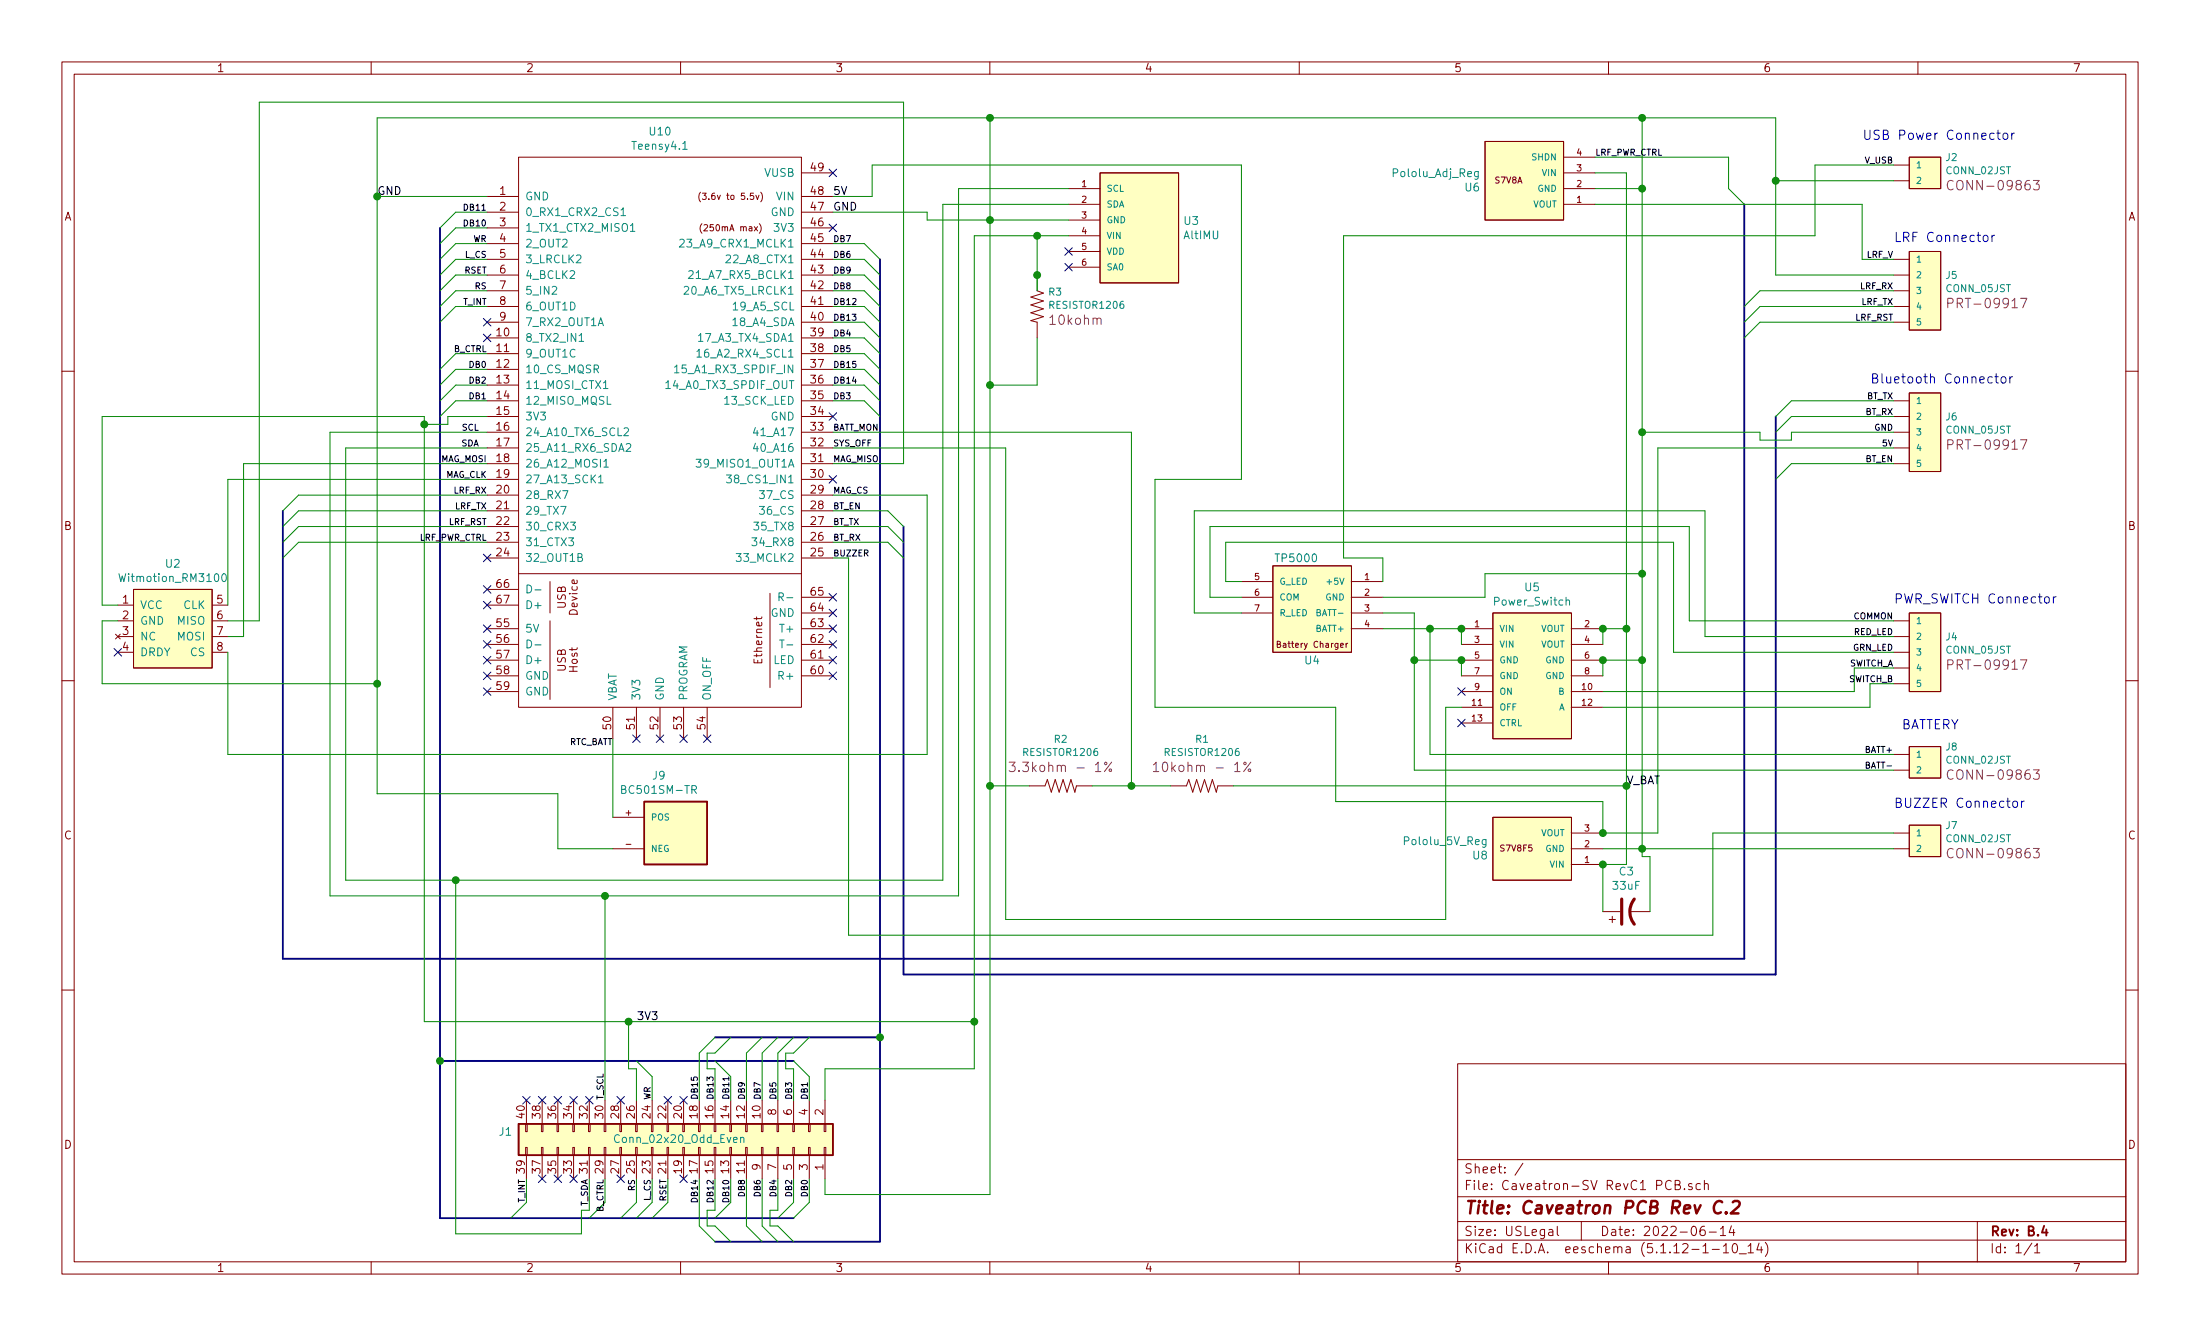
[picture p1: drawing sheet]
<svg xmlns="http://www.w3.org/2000/svg" width="356mm" height="216mm" viewBox="0 0 356 216" stroke-linecap="round" stroke-linejoin="round" font-family="sans-serif">
<g fill="none" stroke="#840000" stroke-width=".16">
<path d="M10 10h335.6v195.9h-335.6zM12 12h331.6v191.9h-331.6zM60 10v2M110 10v2M160 10v2M210 10v2M260 10v2M310 10v2M78.7 39.4h5.1M78.7 36.8h5.1M78.7 34.3h5.1M78.7 31.8h5.1"/>
<path d="M83.8 25.4h45.7v88.9h-45.7zM113.2 31.1a1.2 1.2 0 0 0 0 1.5M113.5 36.1a1.13 1.13 0 0 0 0 1.6M122.2 31.5l.2 .7 .3-.7M122.7 36.1a1.13 1.13 0 0 1 0 1.6M123 31.1a1.2 1.2 0 0 1 0 1.5M129.5 27.9h5.1M129.5 39.4h5.1M129.5 36.8h5.1M129.5 34.3h5.1M129.5 31.8h5.1M172.7 30.5h5.1"/>
<path d="M172.7 33h5.1M172.7 35.6h5.1M172.7 38.1h5.1M177.8 27.9h12.7v17.8h-12.7zM240 22.9h12.7v12.7h-12.7zM252.7 30.5h5.1M252.7 33h5.1M252.7 27.9h5.1M252.7 25.4h5.1M306.1 26.7h2.5M306.1 29.2h2.5M308.6 25.4h5.1v5.1h-5.1z"/>
<path d="M10 60h2M78.7 41.9h5.1M78.7 44.5h5.1M78.7 47h5.1M78.7 49.5h5.1M78.7 52.1h5.1M78.7 54.6h5.1M78.7 57.2h5.1M78.7 59.7h5.1M129.5 41.9h5.1M129.5 44.5h5.1M129.5 47h5.1"/>
<path d="M129.5 49.5h5.1M129.5 52.1h5.1M129.5 54.6h5.1M129.5 57.2h5.1M129.5 59.7h5.1M167.6 44.5v2.5l1.1 .4-2.1 .6 2.1 .6-2.1 .7 2.1 .6-2.1 .6 2.1 .7-2.1 .6 1 .3v2.5M172.7 40.6h5.1M172.7 43.2h5.1M306.1 41.9h2.5M306.1 44.5h2.5M306.1 47h2.5M306.1 49.5h2.5"/>
<path d="M306.1 52.1h2.5M308.6 40.6h5.1v12.7h-5.1zM343.6 60h2M78.7 62.2h5.1M78.7 64.8h5.1M78.7 67.3h5.1M78.7 69.9h5.1M78.7 72.4h5.1M78.7 74.9h5.1M78.7 77.5h5.1M129.5 62.2h5.1M129.5 64.8h5.1"/>
<path d="M129.5 67.3h5.1M129.5 69.9h5.1M129.5 72.4h5.1M129.5 74.9h5.1M129.5 77.5h5.1M306.1 64.8h2.5M306.1 67.3h2.5M306.1 69.9h2.5M306.1 72.4h2.5M306.1 74.9h2.5M308.6 63.5h5.1v12.7h-5.1zM19 97.8h2.6"/>
<path d="M21.6 95.3h12.7v12.7h-12.7zM34.3 97.8h2.5M78.7 97.8h5.1M78.7 80h5.1M78.7 82.6h5.1M78.7 85.1h5.1M78.7 87.6h5.1M78.7 90.2h5.1M78.7 95.3h5.1M83.8 92.7h45.7M88.9 94v5.1M122.3 99.7v.5"/>
<path d="M123.1 99.7l-.1 .3h-1.1M124.5 95.9v15.2M129.5 80h5.1M129.5 82.6h5.1M129.5 85.1h5.1M129.5 87.6h5.1M129.5 90.2h5.1M129.5 99.1h5.1M129.5 96.5h5.1M200.7 99.1h5M200.7 96.5h5M200.7 94h5"/>
<path d="M205.7 91.4h12.7v14h-12.7zM218.4 92.7h.1M218.4 99.1h5.1M218.4 96.5h5.1M218.4 94h5.1M241.3 99.1h12.7v20.3h-12.7zM308.6 99.1h5.1v12.7h-5.1zM10 110h2M18.7 102.5l.7 .8M19 100.3h2.6M19 102.9h2.6M19 105.4h2.6"/>
<path d="M19.4 102.5l-.7 .8M31.7 108h.1M33 108h.1M34.3 100.3h2.5M34.3 102.9h2.5M34.3 105.4h2.5M78.7 101.6h5.1M78.7 111.8h5.1M78.7 104.1h5.1M78.7 106.7h5.1M78.7 109.2h5.1M88.9 100.3v12.7"/>
<path d="M99.1 114.3v5.1M102.9 114.3v5.1M106.7 114.3v5.1M110.5 114.3v5.1M114.3 114.3v5.1M129.5 101.6h5.1M129.5 104.1h5.1M129.5 106.7h5.1M129.5 109.2h5.1M206.5 104.1h.4v-.4l-.4-.1v1h.3l.2-.3-.2-.2M216.7 104.3l.4-.1v-.2h-.3l-.1 .1v.5h.4M217.6 104v.6"/>
<path d="M217.9 104l-.3 .2M218.4 101.6h5.1M236.2 101.6h5.1M236.2 111.8h5.1M236.2 114.3h5.1M236.2 116.8h5.1M236.2 104.1h5.1M236.2 106.7h5.1M236.2 109.2h5.1M254 101.6h5.1M254 111.8h5.1M254 114.3h5.1"/>
<path d="M254 104.1h5.1M254 106.7h5.1M254 109.2h5.1M306.1 100.3h2.5M306.1 102.9h2.5M306.1 105.4h2.5M306.1 108h2.5M306.1 110.5h2.5M343.6 110h2M99.1 137.2h5M99.1 132.1h5M166.4 127h2.5l.4-1 .6 2 .7-2 .6 2 .6-2 .7 2 .6-2 .6 2 .3-1h2.5"/>
<path d="M189.2 127h2.6l.4-1 .6 2 .6-2 .7 2 .6-2 .6 2 .7-2 .6 2 .2-1h2.6M241.3 132.1h12.7v10.1h-12.7zM254 139.7h5.1M254 137.2h5.1M254 134.6h5.1M306.1 137.2h2.5M306.1 134.6h2.5M306.1 121.9h2.5M306.1 124.5h2.5M308.6 133.4h5.1v5h-5.1zM308.6 120.7h5.1v5h-5.1zM10 160h2"/>
<path d="M259.1 147.3h2.8M260.1 148.6h1M260.6 148.1v1M263.4 147.3h3.3M343.6 160h2M85.1 177.8v3.8M87.6 177.8v3.8M90.2 177.8v3.8M92.7 177.8v3.8M95.2 177.8v3.8M97.8 177.8v3.8M100.3 177.8v3.8"/>
<path d="M102.9 177.8v3.8M105.4 177.8v3.8M107.9 177.8v3.8M110.5 177.8v3.8M113 177.8v3.8M115.6 177.8v3.8M118.1 177.8v3.8M120.6 177.8v3.8M123.2 177.8v3.8M125.7 177.8v3.8M128.3 177.8v3.8M130.8 177.8v3.8"/>
<path d="M133.3 177.8v3.8M235.6 171.9h108v32h-108zM85 185.4h.2v1.3h-.2zM85 181.6h.2v1.3h-.2zM85.1 186.7v3.8M87.5 185.4h.3v1.3h-.3zM87.5 181.6h.3v1.3h-.3zM87.6 186.7v3.8M90 185.4h.3v1.3h-.3zM90 181.6h.3v1.3h-.3zM90.2 186.7v3.8M92.6 185.4h.2v1.3h-.2z"/>
<path d="M92.6 181.6h.2v1.3h-.2zM92.7 186.7v3.8M95.1 185.4h.3v1.3h-.3zM95.1 181.6h.3v1.3h-.3zM95.2 186.7v3.8M97.7 185.4h.2v1.3h-.2zM97.7 181.6h.2v1.3h-.2zM97.8 186.7v3.8M100.2 185.4h.3v1.3h-.3zM100.2 181.6h.3v1.3h-.3zM100.3 186.7v3.8M102.7 185.4h.3v1.3h-.3z"/>
<path d="M102.7 181.6h.3v1.3h-.3zM102.9 186.7v3.8M105.3 185.4h.2v1.3h-.2zM105.3 181.6h.2v1.3h-.2zM105.4 186.7v3.8M107.8 185.4h.3v1.3h-.3zM107.8 181.6h.3v1.3h-.3zM107.9 186.7v3.8M110.4 185.4h.2v1.3h-.2zM110.4 181.6h.2v1.3h-.2zM110.5 186.7v3.8M112.9 185.4h.3v1.3h-.3z"/>
<path d="M112.9 181.6h.3v1.3h-.3zM113 186.7v3.8M115.4 185.4h.3v1.3h-.3zM115.4 181.6h.3v1.3h-.3zM115.6 186.7v3.8M118 185.4h.2v1.3h-.2zM118 181.6h.2v1.3h-.2zM118.1 186.7v3.8M120.5 185.4h.3v1.3h-.3zM120.5 181.6h.3v1.3h-.3zM120.6 186.7v3.8M123.1 185.4h.2v1.3h-.2z"/>
<path d="M123.1 181.6h.2v1.3h-.2zM123.2 186.7v3.8M125.6 185.4h.3v1.3h-.3zM125.6 181.6h.3v1.3h-.3zM125.7 186.7v3.8M128.1 185.4h.3v1.3h-.3zM128.1 181.6h.3v1.3h-.3zM128.3 186.7v3.8M130.7 185.4h.2v1.3h-.2zM130.7 181.6h.2v1.3h-.2zM130.8 186.7v3.8M133.2 185.4h.3v1.3h-.3z"/>
<path d="M133.2 181.6h.3v1.3h-.3zM133.3 186.7v3.8M235.6 197.4h108M235.6 193.4h108M235.6 187.4h108M246.2 188l-1.3 1.9M250.4 198.8h.5l.1 .9M251 199l-.5 .1-.2 .2 .1 .3 .1 .1 .5-.1M251.7 198.2v1.3l.2 .2M255.6 197.4v3M270.8 191.5h.5a.36 .36 0 0 0 .3-.4 .36 .36 0 0 0-.3-.3h-.5v1.5h.5l.3-.3a.41 .41 0 0 0-.3-.5M272.3 192.1v.2"/>
<path d="M273.5 191.3h-.4l-.2 .2 .1 .2 .5 .1v.4h-.6M274.9 191.3h-.5l-.3 .2 .1 .6 .2 .2 .5-.1M275.5 191.4l.2-.1h.3l.1 1M275.5 190.8v1.5M275.5 198.2a.62 .62 0 0 0-.7 .6v.6a.48 .48 0 0 0 .8 .1 .61 .61 0 0 0-.1-.7h-.4l-.3 .2M276.3 199.1h1.1M278.1 198.6l.4-.4v1.5M278.1 199.7h.8M279.9 198.1l-.4 1.1h.9M280.2 198.7v1M319.6 197.4v6.5M60 203.9v2"/>
<path d="M110 203.9v2M160 203.9v2M210 203.9v2M235.6 200.4h108M260 203.9v2M276.8 201.9h1.1M278.6 201.4l.4-.4v1.5M278.6 202.5h.8M280.2 201a.36 .36 0 0 1 .6 .2 .77 .77 0 0 1-.5 1.3 1 1 0 0 1-.1-1.5zM281.1 202.6h1.2M282.5 201.4l.5-.4v1.5M282.5 202.5h.9"/>
<path d="M284.3 200.9l-.3 1.1h.9M284.7 201.5v1M285.3 200.8a1.79 1.79 0 0 1 0 2.2M310 203.9v2M328.4 200.9l-1.2 1.9M328.9 201.4l.4-.4v1.5M328.9 202.5h.8"/>
</g>
<path d="M330.4 198.1l-.4 1.1h1M330.8 198.7v1" fill="none" stroke="#840000" stroke-width=".3"/>
<path d="M278.4 194.3a.71 .71 0 0 0-1.2 .3 .92 .92 0 0 0 .5 1.5l.5-.2M279 195.9l.1 .1-.1 .1-.1-.1 .1-.1v.2M280.1 194.3l.3-.2h.5a.43 .43 0 0 1 .3 .6l-.1 .2-1.3 1.2h1.2" fill="none" stroke="#840000" stroke-width=".41"/>
<g fill="#ffffc2" stroke="#ffffc2" stroke-width=".16">
<path d="M177.8 27.9h12.7v17.8h-12.7z"/>
<path d="M241.3 99.1h12.7v20.3h-12.7z"/>
<path d="M308.6 40.6h5.1v12.7h-5.1z"/>
<path d="M21.6 95.3h12.7v12.7h-12.7z"/>
<path d="M308.6 25.4h5.1v5.1h-5.1z"/>
<path d="M240 22.9h12.7v12.7h-12.7z"/>
<path d="M241.3 132.1h12.7v10.1h-12.7z"/>
<path d="M308.6 133.4h5.1v5h-5.1z"/>
<path d="M104.1 129.5h10.2v10.2h-10.2z"/>
<path d="M205.7 91.4h12.7v14h-12.7z"/>
<path d="M308.6 63.5h5.1v12.7h-5.1z"/>
<path d="M308.6 99.1h5.1v12.7h-5.1z"/>
<path d="M308.6 120.7h5.1v5h-5.1z"/>
<path d="M83.8 181.6h50.8v5.1h-50.8z"/>
</g>
<g fill="none" stroke="#008484" stroke-width=".16">
<path d="M100.4 33.9l.3-.3v1.2M100.4 34.8h.7M101.9 37.4h.7M109.9 38.8l.5-.1 .1 .1 .1 .2-.1 .2-.7 .7h.8M110.4 24.1h.7M238.9 27.7v1l-.2 .3-.3-.1M238.9 27.8l-.3-.1-.3 .2v.4l.2 .2h.4M93.6 55.2h.7M109 59.3l.4-.3v1.2M110.6 46.4l.5-.1 .2 .3-.8 .9h.8M111.3 43.9l.5-.2 .2 .2v.2v.2l-.7 .7h.7M112.6 56.8l.4-.4v1.3"/>
<path d="M112.6 57.7h.8M112.9 54.3l.4-.4v1.3M112.9 55.2h.7M91 79.3h.8l-.5 1.3M96.7 77.1l.4-.3v1.2M96.7 78h.8M97.5 62.8h.8M97.6 74.6l.4-.4v1.3M97.6 75.5h.7M100.9 69.3l.4-.2 .3 .4-.8 .9h.8M101.2 71.8l.5-.1 .2 .1 .1 .2-.1 .2-.7 .7h.8M107.6 61.9l.4-.4v1.3"/>
<path d="M107.6 62.8h.8M109 60.2h.8M117.4 76.8h.8l-.4 .4 .4 .2v.5l-.2 .1h-.4l-.2-.1M36 92.8l.1-.1a.72 .72 0 0 1 .2 1.3 .68 .68 0 0 1-.3-1.2zM85.2 94.5a.64 .64 0 0 1 .7 .7 .64 .64 0 0 1-.7 .6zM86.5 95.3h1M121.5 86.9h.8l-.4 .5 .4 .1v.6l-.2 .1h-.4l-.2-.1M125.9 96.5l.7-.1v-.5l-.2-.1h-.5v1.3M126.2 96.5l.4 .6M127.2 96.6h.9M253.1 97.1l.2-.1h.3l.1 .8M85.2 103.4a.64 .64 0 0 1 .7 .7 .64 .64 0 0 1-.7 .6z"/>
<path d="M86.5 104.2h1M126 103.4h.7M111.8 127.6h.6l.2-.2-.1-.3-.2-.2h-.5v1.3M112.1 127.6l.5 .6M240.2 135.7l-.1 1.1-.1 .1h-.4M240.2 135.7h-.4l-.2 .2v.4l.1 .1h.5M119.7 183.9l.1-.1a.31 .31 0 0 1 .4 .2v.6M119.7 183.8v.8"/>
</g>
<g fill="none" stroke="#840084" stroke-width=".16">
<path d="M315.7 29.3a.62 .62 0 0 0-.8 0 .62 .62 0 0 0-.1 .7 .56 .56 0 0 0 .2 .6 .56 .56 0 0 0 .7-.1M328.7 29.2h.9l-.5 .5 .5 .2v.6l-.3 .2h-.4l-.2-.2M314.8 49h.6l.3-.3a.4 .4 0 0 0-.3-.5h-.6v1.5M326.6 48.2h1l-.7 1.5M314.8 71.9h.6l.3-.3a.4 .4 0 0 0-.3-.5h-.6v1.5M326.6 71.1h1l-.7 1.5M314.8 107.4h.6l.3-.3a.4 .4 0 0 0-.3-.5h-.6v1.6M326.6 106.6h1l-.7 1.6M163.1 123.2h1l-.5 .5a.39 .39 0 0 1 .5 .3v.4l-.2 .2-.6 .1-.2-.2M178.6 123.2h.3v.3h-.3zM179.3 124.3h.3v.3h-.3zM179.7 123.2l-1.2 1.5"/>
<path d="M186.4 123.6l.5-.4v1.5M186.4 124.7h.9M201.1 123.2h.3v.3h-.3zM202.2 123.2l-1.2 1.5M315.7 137.2a.62 .62 0 0 0-.8 0 .62 .62 0 0 0-.1 .8 .56 .56 0 0 0 .2 .6 .56 .56 0 0 0 .7-.1M315.7 124.5a.62 .62 0 0 0-.8 0 .62 .62 0 0 0-.1 .8 .56 .56 0 0 0 .2 .6 .56 .56 0 0 0 .7-.1M328.7 137.1h.9l-.5 .6 .5 .1v.7l-.3 .1h-.4l-.2-.1M328.7 124.4h.9l-.5 .6 .5 .1v.7l-.3 .1h-.4l-.2-.1"/>
<circle cx="201.9" cy="124.5" r=".22"/>
</g>
<path d="M262.1 145.3v4.1M264.2 145.3a3.3 3.3 0 0 0 0 4.1" fill="none" stroke="#840000" stroke-width=".51"/>
<path d="M104.1 129.5h10.2v10.2h-10.2zM83.8 181.6h50.8v5.1h-50.8z" fill="none" stroke="#840000" stroke-width=".25"/>
<path d="M71.1 36.8v160.1h57.2M281.9 33v121.9h-236.2v-72.3M142.2 41.9v158.8h-26.6M287 67.3v90.2h-141v-72.4M71.1 171.5h57.2M115.6 167.6h26.6" fill="none" stroke="#000084" stroke-width=".3"/>
<g fill="none" stroke="#008400" stroke-width=".16">
<path d="M160 19.1v173.9h-26.7v-2.5M265.4 19.1v119.3h1.3v8.9M61 31.8h17.7M78.7 34.3h-5l-2.6 2.5M78.7 39.4h-5l-2.6 2.5M78.7 36.8h-5l-2.6 2.6M134.6 31.8h6.4v-5.1h59.7v50.8h-14v36.8h29.2v15.2h43.2v5.1h8.9v-62.2h38.1M134.6 34.3h15.3v1.3h22.8M134.6 39.4h5.1l2.5 2.5M167.6 38.1v8.9M172.7 33h-20.3v109.2h-96.5v-69.8h22.8M172.7 30.5h-17.8v114.3h-101.6v-74.9h25.4"/>
<path d="M172.7 38.1h-15.2v134.6h-24.2v5.1M257.8 33h43.2v8.9h5.1M257.8 27.9h5.1v111.8h-3.8v7.6M257.8 25.4h21.6v5.1l2.5 2.5M257.8 30.5h7.6M287 29.2h19.1M306.1 26.7h-12.7v11.4h-76.2v52.1h6.3v3.8M78.7 49.5h-5l-2.6 2.6M78.7 41.9h-5l-2.6 2.6M78.7 44.5h-5l-2.6 2.5M78.7 57.2h-5l-2.6 2.5M78.7 47h-5l-2.6 2.5"/>
<path d="M78.7 59.7h-5l-2.6 2.5M134.6 52.1h5.1l2.5 2.5M134.6 49.5h5.1l2.5 2.6M134.6 41.9h5.1l2.5 2.6M134.6 44.5h5.1l2.5 2.5M134.6 57.2h5.1l2.5 2.5M134.6 47h5.1l2.5 2.5M134.6 54.6h5.1l2.5 2.6M134.6 59.7h5.1l2.5 2.5M167.6 54.6v7.6h-7.6M306.1 52.1h-21.6l-2.6 2.5M306.1 49.5h-21.6l-2.6 2.6"/>
<path d="M306.1 44.5h-19.1v-25.4h-226v109.2h29.2v8.9h8.9M306.1 47h-21.6l-2.6 2.5M78.7 64.8h-5l-2.6 2.5M78.7 62.2h-5l-2.6 2.6M78.7 74.9h-39.3v28h-2.6M78.7 67.3h-6.3v1.3h-3.8M78.7 77.5h-41.9v20.3M134.6 69.9h48.3v57.1M134.6 72.4h28v76.2h71.1v-34.3h2.5M134.6 64.8h5.1l2.5 2.5M134.6 74.9h11.4v-58.4h-104.1v83.8h-5.1M134.6 62.2h5.1l2.5 2.6"/>
<path d="M265.4 69.9h19.1v1.2h5.1v-1.2h16.5M306.1 64.8h-16.5l-2.6 2.5M306.1 74.9h-16.5l-2.6 2.6M306.1 67.3h-16.5l-2.6 2.6M19 97.8h-2.5v-30.5h52.1v97.8h88.9M78.7 82.6h-30.4l-2.6 2.5M78.7 85.1h-30.4l-2.6 2.5M78.7 87.6h-30.4l-2.6 2.6M78.7 80h-30.4l-2.6 2.6M134.6 90.2h2.6v60.9h139.7v-16.5h29.2M134.6 82.6h8.9l2.5 2.5M134.6 85.1h8.9l2.5 2.5"/>
<path d="M134.6 87.6h8.9l2.5 2.6M134.6 80h15.3v41.9h-113.1v-16.5M200.7 99.1h-7.7v-16.5h82.6v20.3h30.5M200.7 96.5h-5.1v-11.4h77.4v15.2h33.1M200.7 94h-2.6v-6.4h72.4v17.8h35.6M223.5 99.1h5.1v25.4h77.5M265.4 92.7h-25.4v3.8h-16.5M19 100.3h-2.5v10.2h44.5M99.1 119.4v12.7M223.5 101.6h12.7v2.5M228.6 106.7h7.6v2.5M231.1 101.6v20.3h75"/>
<path d="M262.9 101.6h-3.8v2.5M265.4 106.7h-6.3v2.5M306.1 110.5h-3.8v3.8h-43.2M306.1 108h-6.4v3.8h-40.6M160 127h6.4M176.5 127h12.7M199.4 127h63.5M259.1 137.2h47M73.7 142.2v57.2h20.3v-3.8h1.2v-5.1M97.8 144.8v33M101.6 165.1v7.6h1.3v5.1M102.9 171.5l2.5 2.5v3.8"/>
<path d="M115.6 171.5l2.5 2.5v3.8M115.6 167.6l-2.6 2.6v7.6M118.1 167.6l-2.5 2.6h-1.3v2.5h1.3v5.1M123.2 167.6l-2.6 2.6v7.6M125.7 167.6l-2.5 2.6v7.6M128.3 171.5l2.5 2.5v3.8M128.3 167.6l-2.6 2.6v7.6M130.8 167.6l-2.5 2.6h-1.3v2.5h1.3v5.1M85.1 190.5v3.8l-2.6 2.6M97.8 190.5v3.8l-2.6 2.6M102.9 190.5v3.8l-2.6 2.6M105.4 190.5v3.8l-2.5 2.6"/>
<path d="M107.9 190.5v3.8l-2.5 2.6M113 190.5v7.6l2.6 2.6M115.6 190.5v5.1h-1.3v2.5h1.3l2.5 2.6M118.1 190.5v3.8l-2.5 2.6M120.6 190.5v7.6l2.6 2.6M123.2 190.5v7.6l2.5 2.6M125.7 190.5v5.1h-1.2v2.5h1.2l2.6 2.6M128.3 190.5v3.8l-2.6 2.6M130.8 190.5v3.8l-2.5 2.6"/>
</g>
<path d="M117.8 174v.6" fill="none" stroke="#000" stroke-width=".16"/>
<g fill="none" stroke="#0000c2" stroke-width=".16">
<path d="M320.6 38.2l.2-.2 .5 .2v.5l-.2 .3-.5-.1zM322 38v1M322.4 38l-.3 .1-.1 .2M322.8 21.5h.5M323 21v1.3v.2h.3M323.8 21.7l.2-.2 .5 .2v.5l-.2 .3-.5-.1zM325.2 21.5v1M325.6 21.5l-.3 .1-.1 .2M322 61l-.4-.1-.3 .3 .1 .6h.6M322.5 60.9h.5M322.7 60.4v1.3v.1l.3 .1M323.5 61l.2-.1 .5 .1v.6l-.1 .2-.4 .1-.2-.2z"/>
<path d="M324.9 60.9v1M325.3 60.9l-.3 .1-.1 .2M331.9 96.4v1.1M332.3 96.4l-.3 .1-.1 .2M325.5 129.5a.39 .39 0 0 1 .6 .3v.4a.4 .4 0 0 1-.4 .3 .4 .4 0 0 1-.4-.3v-.4zM326.7 129.5v1M327.2 129.5h-.3l-.2 .3"/>
</g>
<g fill="#008400" stroke="#008400" stroke-width=".25">
<circle cx="265.4" cy="19.1" r=".51"/>
<circle cx="61" cy="31.8" r=".51"/>
<circle cx="236.2" cy="106.7" r=".51"/>
<circle cx="101.6" cy="165.1" r=".51"/>
<circle cx="167.6" cy="38.1" r=".51"/>
<circle cx="71.1" cy="171.5" r=".51"/>
<circle cx="68.6" cy="68.6" r=".51"/>
<circle cx="236.2" cy="101.6" r=".51"/>
<circle cx="265.4" cy="106.7" r=".51"/>
<circle cx="259.1" cy="106.7" r=".51"/>
<circle cx="262.9" cy="101.6" r=".51"/>
<circle cx="259.1" cy="101.6" r=".51"/>
<circle cx="61" cy="110.5" r=".51"/>
<circle cx="157.5" cy="165.1" r=".51"/>
<circle cx="160" cy="35.6" r=".51"/>
<circle cx="265.4" cy="69.9" r=".51"/>
<circle cx="259.1" cy="134.6" r=".51"/>
<circle cx="287" cy="29.2" r=".51"/>
<circle cx="142.2" cy="167.6" r=".51"/>
<circle cx="265.4" cy="30.5" r=".51"/>
<circle cx="73.7" cy="142.2" r=".51"/>
<circle cx="97.8" cy="144.8" r=".51"/>
<circle cx="182.9" cy="127" r=".51"/>
<circle cx="160" cy="19.1" r=".51"/>
<circle cx="259.1" cy="139.7" r=".51"/>
<circle cx="228.6" cy="106.7" r=".51"/>
<circle cx="231.1" cy="101.6" r=".51"/>
<circle cx="160" cy="62.2" r=".51"/>
<circle cx="167.6" cy="44.5" r=".51"/>
<circle cx="160" cy="127" r=".51"/>
<circle cx="265.4" cy="92.7" r=".51"/>
<circle cx="265.4" cy="137.2" r=".51"/>
</g>
<g fill="none" stroke="#000084" stroke-width=".16">
<path d="M134 27.3l1.2 1.2M134 36.2l1.2 1.2M135.2 27.3l-1.2 1.2M135.2 36.2l-1.2 1.2M78.1 51.5l1.2 1.2M78.1 54l1.2 1.2M79.3 51.5l-1.2 1.2M79.3 54l-1.2 1.2M172.1 40l1.2 1.2M172.1 42.6l1.2 1.2M173.3 40l-1.2 1.2M173.3 42.6l-1.2 1.2"/>
<path d="M134 66.7l1.2 1.2M134 76.9l1.2 1.2M135.2 66.7l-1.2 1.2M135.2 76.9l-1.2 1.2M78.1 97.2l1.2 1.2M78.1 94.6l1.2 1.3M78.1 89.6l1.2 1.2M79.3 97.2l-1.2 1.2M79.3 94.6l-1.2 1.3M79.3 89.6l-1.2 1.2M134 95.9l1.2 1.2M134 98.5l1.2 1.2"/>
<path d="M135.2 95.9l-1.2 1.2M135.2 98.5l-1.2 1.2M18.4 104.8l1.3 1.2M19.7 104.8l-1.3 1.2M78.1 103.5l1.2 1.2M78.1 101l1.2 1.2M78.1 111.2l1.2 1.2M78.1 108.6l1.2 1.2M78.1 106.1l1.2 1.2M79.3 103.5l-1.2 1.2M79.3 101l-1.2 1.2M79.3 111.2l-1.2 1.2"/>
<path d="M79.3 108.6l-1.2 1.2M79.3 106.1l-1.2 1.2M102.3 118.8l1.2 1.2M103.5 118.8l-1.2 1.2M106.1 118.8l1.2 1.2M107.3 118.8l-1.2 1.2M109.9 118.8l1.2 1.2M111.1 118.8l-1.2 1.2M113.7 118.8l1.2 1.2M114.9 118.8l-1.2 1.2M134 101l1.2 1.2M134 103.5l1.2 1.2"/>
<path d="M134 106.1l1.2 1.2M134 108.6l1.2 1.2M135.2 101l-1.2 1.2M135.2 103.5l-1.2 1.2M135.2 106.1l-1.2 1.2M135.2 108.6l-1.2 1.2M235.6 116.2l1.2 1.2M235.6 111.2l1.2 1.2M236.8 116.2l-1.2 1.2M236.8 111.2l-1.2 1.2M84.5 177.2l1.2 1.2M85.7 177.2l-1.2 1.2"/>
<path d="M87 177.2l1.2 1.2M88.2 177.2l-1.2 1.2M89.6 177.2l1.2 1.2M90.8 177.2l-1.2 1.2M92.1 177.2l1.2 1.2M93.3 177.2l-1.2 1.2M94.6 177.2l1.3 1.2M95.9 177.2l-1.3 1.2M99.7 177.2l1.2 1.2M100.9 177.2l-1.2 1.2M107.3 177.2l1.3 1.2M108.6 177.2l-1.3 1.2"/>
<path d="M109.9 177.2l1.2 1.2M111.1 177.2l-1.2 1.2M87 189.9l1.2 1.2M88.2 189.9l-1.2 1.2M89.6 189.9l1.2 1.2M90.8 189.9l-1.2 1.2M92.1 189.9l1.2 1.2M93.3 189.9l-1.2 1.2M99.7 189.9l1.2 1.2M100.9 189.9l-1.2 1.2M109.9 189.9l1.2 1.2M111.1 189.9l-1.2 1.2"/>
</g>
<text font-size="2.8" fill="#840000" x="236.6" y="196.2">Title: Caveatron PCB Rev C.2</text>
<g font-size="2.1" fill="#0000c2">
<text x="301" y="22.6">USB Power Connector</text>
<text x="306.1" y="39.1">LRF Connector</text>
<text x="302.3" y="62">Bluetooth Connector</text>
<text x="306.1" y="97.5">PWR_SWITCH Connector</text>
<text x="307.3" y="117.9">BATTERY</text>
<text x="306.1" y="130.6">BUZZER Connector</text>
</g>
<g font-size="2.1" fill="#840084">
<text x="315.8" y="30.8">CONN-09863</text>
<text x="169.9" y="52.5">10kohm</text>
<text x="315.7" y="49.8">PRT-09917</text>
<text x="315.7" y="72.7">PRT-09917</text>
<text x="315.7" y="108.2">PRT-09917</text>
<text x="164.7" y="124.8">3.3kohm - 1%</text>
<text x="187.8" y="124.8">10kohm - 1%</text>
<text x="315.8" y="126">CONN-09863</text>
<text x="315.8" y="138.7">CONN-09863</text>
</g>
<g font-size="2.1" fill="#840000">
<text x="236.6" y="189.6">Sheet: /</text>
<text x="236.6" y="192.3">File: Caveatron-SV RevC1 PCB.sch</text>
<text x="236.6" y="202.5">KiCad E.D.A. eeschema (5.1.12-1-10_14)</text>
<text x="236.6" y="199.7">Size: USLegal</text>
<text x="258.6" y="199.7">Date: 2022-06-14</text>
<text x="321.6" y="199.7">Rev: B.4</text>
<text x="321.6" y="202.5">Id: 1/1</text>
</g>
<g font-size="1.8" fill="#840000">
<text x="35" y="11.6">1</text>
<text x="85" y="11.6">2</text>
<text x="135" y="11.6">3</text>
<text x="185" y="11.6">4</text>
<text x="235" y="11.6">5</text>
<text x="285" y="11.6">6</text>
<text x="335" y="11.6">7</text>
<text x="131.1" y="27.7">49</text>
<text x="10.4" y="35.6">A</text>
<text x="80.8" y="31.5">1</text>
<text x="80.8" y="34">2</text>
<text x="131.1" y="34">47</text>
<text x="131.1" y="31.5">48</text>
<text x="344" y="35.6">A</text>
<text x="80.8" y="41.7">5</text>
<text x="80.8" y="36.6">3</text>
<text x="80.8" y="39.1">4</text>
<text x="131.1" y="41.7">44</text>
<text x="131.1" y="39.1">45</text>
<text x="131.1" y="36.6">46</text>
<text x="80.8" y="44.2">6</text>
<text x="80.8" y="46.7">7</text>
<text x="131.1" y="46.7">42</text>
<text x="131.1" y="44.2">43</text>
<text x="80.8" y="49.3">8</text>
<text x="80.8" y="51.8">9</text>
<text x="131.1" y="51.8">40</text>
<text x="131.1" y="49.3">41</text>
<text x="80.3" y="54.4">10</text>
<text x="80.3" y="56.9">11</text>
<text x="80.3" y="59.4">12</text>
<text x="131.1" y="59.4">37</text>
<text x="131.1" y="56.9">38</text>
<text x="131.1" y="54.4">39</text>
<text x="80.3" y="62">13</text>
<text x="80.3" y="64.5">14</text>
<text x="131.1" y="64.5">35</text>
<text x="131.1" y="62">36</text>
<text x="80.3" y="67.1">15</text>
<text x="80.3" y="69.6">16</text>
<text x="131.1" y="69.6">33</text>
<text x="131.1" y="67.1">34</text>
<text x="80.3" y="72.1">17</text>
<text x="80.3" y="74.7">18</text>
<text x="80.3" y="77.2">19</text>
<text x="131.1" y="77.2">30</text>
<text x="131.1" y="74.7">31</text>
<text x="131.1" y="72.1">32</text>
<text x="80.3" y="79.8">20</text>
<text x="80.3" y="82.3">21</text>
<text x="131.1" y="82.3">28</text>
<text x="131.1" y="79.8">29</text>
<text x="10.4" y="85.6">B</text>
<text x="80.3" y="84.8">22</text>
<text x="80.3" y="87.4">23</text>
<text x="80.3" y="89.9">24</text>
<text x="131.1" y="89.9">25</text>
<text x="131.1" y="87.4">26</text>
<text x="131.1" y="84.8">27</text>
<text x="344" y="85.6">B</text>
<text x="80.3" y="95">66</text>
<text x="19.8" y="97.5">1</text>
<text x="19.8" y="100.1">2</text>
<text x="35.1" y="97.5">5</text>
<text x="35.1" y="100.1">6</text>
<text x="80.3" y="101.3">55</text>
<text x="80.3" y="97.5">67</text>
<text x="91.5" y="98.4" transform="rotate(-90 91.5 98.4)">USB</text>
<text x="93.4" y="99.4" transform="rotate(-90 93.4 99.4)">Device</text>
<text x="131.1" y="101.3">63</text>
<text x="131.1" y="98.8">64</text>
<text x="131.1" y="96.3">65</text>
<text x="19.8" y="102.6">3</text>
<text x="19.8" y="105.2">4</text>
<text x="35.1" y="102.6">7</text>
<text x="35.1" y="105.2">8</text>
<text x="80.3" y="103.9">56</text>
<text x="80.3" y="106.4">57</text>
<text x="123.2" y="107.1" transform="rotate(-90 123.2 107.1)">Ethernet</text>
<text x="131.1" y="106.4">61</text>
<text x="131.1" y="103.9">62</text>
<text x="80.3" y="109">58</text>
<text x="80.3" y="111.5">59</text>
<text x="91.5" y="108.5" transform="rotate(-90 91.5 108.5)">USB</text>
<text x="93.4" y="108.6" transform="rotate(-90 93.4 108.6)">Host</text>
<text x="131.1" y="109">60</text>
<text x="98.8" y="117.8" transform="rotate(-90 98.8 117.8)">50</text>
<text x="102.6" y="117.8" transform="rotate(-90 102.6 117.8)">51</text>
<text x="106.4" y="117.8" transform="rotate(-90 106.4 117.8)">52</text>
<text x="110.2" y="117.8" transform="rotate(-90 110.2 117.8)">53</text>
<text x="114" y="117.8" transform="rotate(-90 114 117.8)">54</text>
<text x="10.4" y="135.6">C</text>
<text x="344" y="135.6">C</text>
<text x="10.4" y="185.6">D</text>
<text x="84.8" y="180.7" transform="rotate(-90 84.8 180.7)">40</text>
<text x="87.4" y="180.7" transform="rotate(-90 87.4 180.7)">38</text>
<text x="89.9" y="180.7" transform="rotate(-90 89.9 180.7)">36</text>
<text x="92.5" y="180.7" transform="rotate(-90 92.5 180.7)">34</text>
<text x="95" y="180.7" transform="rotate(-90 95 180.7)">32</text>
<text x="97.5" y="180.7" transform="rotate(-90 97.5 180.7)">30</text>
<text x="100.1" y="180.7" transform="rotate(-90 100.1 180.7)">28</text>
<text x="102.6" y="180.7" transform="rotate(-90 102.6 180.7)">26</text>
<text x="105.2" y="180.7" transform="rotate(-90 105.2 180.7)">24</text>
<text x="107.7" y="180.7" transform="rotate(-90 107.7 180.7)">22</text>
<text x="110.2" y="180.7" transform="rotate(-90 110.2 180.7)">20</text>
<text x="112.8" y="180.7" transform="rotate(-90 112.8 180.7)">18</text>
<text x="115.3" y="180.7" transform="rotate(-90 115.3 180.7)">16</text>
<text x="117.9" y="180.7" transform="rotate(-90 117.9 180.7)">14</text>
<text x="120.4" y="180.7" transform="rotate(-90 120.4 180.7)">12</text>
<text x="122.9" y="180.7" transform="rotate(-90 122.9 180.7)">10</text>
<text x="125.5" y="180.2" transform="rotate(-90 125.5 180.2)">8</text>
<text x="128" y="180.2" transform="rotate(-90 128 180.2)">6</text>
<text x="130.6" y="180.2" transform="rotate(-90 130.6 180.2)">4</text>
<text x="133.1" y="180.2" transform="rotate(-90 133.1 180.2)">2</text>
<text x="344" y="185.6">D</text>
<text x="84.8" y="189.6" transform="rotate(-90 84.8 189.6)">39</text>
<text x="87.4" y="189.6" transform="rotate(-90 87.4 189.6)">37</text>
<text x="89.9" y="189.6" transform="rotate(-90 89.9 189.6)">35</text>
<text x="92.5" y="189.6" transform="rotate(-90 92.5 189.6)">33</text>
<text x="95" y="189.6" transform="rotate(-90 95 189.6)">31</text>
<text x="97.5" y="189.6" transform="rotate(-90 97.5 189.6)">29</text>
<text x="100.1" y="189.6" transform="rotate(-90 100.1 189.6)">27</text>
<text x="102.6" y="189.6" transform="rotate(-90 102.6 189.6)">25</text>
<text x="105.2" y="189.6" transform="rotate(-90 105.2 189.6)">23</text>
<text x="107.7" y="189.6" transform="rotate(-90 107.7 189.6)">21</text>
<text x="110.2" y="189.6" transform="rotate(-90 110.2 189.6)">19</text>
<text x="112.8" y="189.6" transform="rotate(-90 112.8 189.6)">17</text>
<text x="115.3" y="189.6" transform="rotate(-90 115.3 189.6)">15</text>
<text x="117.9" y="189.6" transform="rotate(-90 117.9 189.6)">13</text>
<text x="120.4" y="189.6" transform="rotate(-90 120.4 189.6)">11</text>
<text x="122.9" y="189.1" transform="rotate(-90 122.9 189.1)">9</text>
<text x="125.5" y="189.1" transform="rotate(-90 125.5 189.1)">7</text>
<text x="128" y="189.1" transform="rotate(-90 128 189.1)">5</text>
<text x="130.6" y="189.1" transform="rotate(-90 130.6 189.1)">3</text>
<text x="133.1" y="189.1" transform="rotate(-90 133.1 189.1)">1</text>
<text x="35" y="205.5">1</text>
<text x="85" y="205.5">2</text>
<text x="135" y="205.5">3</text>
<text x="185" y="205.5">4</text>
<text x="235" y="205.5">5</text>
<text x="285" y="205.5">6</text>
<text x="335" y="205.5">7</text>
</g>
<g font-size="1.8" fill="#008484">
<text x="105.1" y="21.9">U10</text>
<text x="102.4" y="24.2">Teensy4.1</text>
<text x="123.6" y="28.6">VUSB</text>
<text x="225.3" y="28.6">Pololu_Adj_Reg</text>
<text x="84.8" y="32.4">GND</text>
<text x="84.8" y="34.9">0_RX1_CRX2_CS1</text>
<text x="124.6" y="34.9">GND</text>
<text x="125.6" y="32.4">VIN</text>
<text x="236.9" y="30.9">U6</text>
<text x="84.8" y="37.5">1_TX1_CTX2_MISO1</text>
<text x="84.8" y="40">2_OUT2</text>
<text x="110.5" y="40">23_A9_CRX1_MCLK1</text>
<text x="125.4" y="37.5">3V3</text>
<text x="191.4" y="38.7">AltIMU</text>
<text x="191.4" y="36.3">U3</text>
<text x="84.8" y="42.5">3_LRCLK2</text>
<text x="84.8" y="45.1">4_BCLK2</text>
<text x="84.8" y="47.6">5_IN2</text>
<text x="111.1" y="47.6">20_A6_TX5_LRCLK1</text>
<text x="112" y="45.1">21_A7_RX5_BCLK1</text>
<text x="117.8" y="42.5">22_A8_CTX1</text>
<text x="84.8" y="50.2">6_OUT1D</text>
<text x="84.8" y="52.7">7_RX2_OUT1A</text>
<text x="118.6" y="52.7">18_A4_SDA</text>
<text x="118.8" y="50.2">19_A5_SCL</text>
<text x="84.8" y="55.2">8_TX2_IN1</text>
<text x="84.8" y="57.8">9_OUT1C</text>
<text x="113.4" y="57.8">16_A2_RX4_SCL1</text>
<text x="113.4" y="55.2">17_A3_TX4_SDA1</text>
<text x="84.8" y="60.3">10_CS_MQSR</text>
<text x="84.8" y="62.9">11_MOSI_CTX1</text>
<text x="84.8" y="65.4">12_MISO_MQSL</text>
<text x="108.2" y="62.9">14_A0_TX3_SPDIF_OUT</text>
<text x="110" y="60.3">15_A1_RX3_SPDIF_IN</text>
<text x="117.3" y="65.4">13_SCK_LED</text>
<text x="84.8" y="67.9">3V3</text>
<text x="84.8" y="70.5">24_A10_TX6_SCL2</text>
<text x="122.3" y="70.5">41_A17</text>
<text x="124.6" y="67.9">GND</text>
<text x="84.8" y="73">25_A11_RX6_SDA2</text>
<text x="84.8" y="75.6">26_A12_MOSI1</text>
<text x="113.1" y="75.6">39_MISO1_OUT1A</text>
<text x="122.3" y="73">40_A16</text>
<text x="84.8" y="78.1">27_A13_SCK1</text>
<text x="84.8" y="80.6">28_RX7</text>
<text x="84.8" y="83.2">29_TX7</text>
<text x="118.4" y="78.1">38_CS1_IN1</text>
<text x="123.1" y="83.2">36_CS</text>
<text x="123.1" y="80.6">37_CS</text>
<text x="84.8" y="85.7">30_CRX3</text>
<text x="84.8" y="88.3">31_CTX3</text>
<text x="122.1" y="88.3">34_RX8</text>
<text x="122.3" y="85.7">35_TX8</text>
<text x="19.8" y="94.1">Witmotion_RM3100</text>
<text x="26.8" y="91.7">U2</text>
<text x="84.8" y="90.8">32_OUT1B</text>
<text x="119.5" y="90.8">33_MCLK2</text>
<text x="206.4" y="90.9">TP5000</text>
<text x="246.5" y="95.6">U5</text>
<text x="22.6" y="98.4">VCC</text>
<text x="22.6" y="101">GND</text>
<text x="28.8" y="101">MISO</text>
<text x="29.6" y="98.4">CLK</text>
<text x="84.8" y="98.4">D+</text>
<text x="124.6" y="99.7">GND</text>
<text x="241.7" y="97.9">Power_Switch</text>
<text x="22.6" y="103.5">NC</text>
<text x="22.6" y="106">DRDY</text>
<text x="28.8" y="103.5">MOSI</text>
<text x="30.8" y="106">CS</text>
<text x="84.8" y="102.2">5V</text>
<text x="84.8" y="107.3">D+</text>
<text x="125" y="107.3">LED</text>
<text x="126.4" y="102.2">T+</text>
<text x="126.8" y="104.8">T-</text>
<text x="211" y="107.4">U4</text>
<text x="84.8" y="109.9">GND</text>
<text x="84.8" y="112.4">GND</text>
<text x="99.7" y="113.3" transform="rotate(-90 99.7 113.3)">VBAT</text>
<text x="103.5" y="113.3" transform="rotate(-90 103.5 113.3)">3V3</text>
<text x="107.3" y="113.3" transform="rotate(-90 107.3 113.3)">GND</text>
<text x="111.1" y="113.3" transform="rotate(-90 111.1 113.3)">PROGRAM</text>
<text x="114.9" y="113.3" transform="rotate(-90 114.9 113.3)">ON_OFF</text>
<text x="126.2" y="109.9">R+</text>
<text x="105.5" y="126">J9</text>
<text x="101" y="128.3">BC501SM-TR</text>
<text x="227.2" y="136.6">Pololu_5V_Reg</text>
<text x="238.1" y="138.9">U8</text>
<text x="260.8" y="143.8">33uF</text>
<text x="261.8" y="141.5">C3</text>
<text x="80.7" y="183.5">J1</text>
<text x="99.8" y="184.7">Conn_02x20_Odd_Even</text>
</g>
<g font-size="1.8">
<text x="61" y="31.5">GND</text>
<text x="134.6" y="34">GND</text>
<text x="134.6" y="31.5">5V</text>
<text x="102.9" y="164.8">3V3</text>
</g>
<text font-size="1.8" fill="#008400" x="262.9" y="126.7">V_BAT</text>
<g font-size="1.6" fill="#008484">
<text x="314.6" y="26">J2</text>
<text x="314.7" y="28.1">CONN_02JST</text>
<text x="169.5" y="47.8">R3</text>
<text x="314.6" y="45.1">J5</text>
<text x="314.7" y="47.2">CONN_05JST</text>
<text x="169.8" y="49.9">RESISTOR1206</text>
<text x="314.6" y="67.9">J6</text>
<text x="314.7" y="70.1">CONN_05JST</text>
<text x="314.6" y="103.5">J4</text>
<text x="314.7" y="105.6">CONN_05JST</text>
<text x="165.6" y="122.1">RESISTOR1206</text>
<text x="170.4" y="120">R2</text>
<text x="188.5" y="122.1">RESISTOR1206</text>
<text x="193.3" y="120">R1</text>
<text x="314.6" y="121.3">J8</text>
<text x="314.7" y="123.4">CONN_02JST</text>
<text x="314.6" y="134">J7</text>
<text x="314.7" y="136.1">CONN_02JST</text>
</g>
<g font-size="1.4" fill="#840000">
<text x="241.7" y="29.6">S7V8A</text>
<text x="254.9" y="27.7">3</text>
<text x="254.9" y="25.1">4</text>
<text x="113.8" y="32.3">(3.6v to 5.5v)</text>
<text x="174.9" y="30.2">1</text>
<text x="174.9" y="32.8">2</text>
<text x="174.9" y="35.3">3</text>
<text x="254.9" y="32.8">1</text>
<text x="254.9" y="30.2">2</text>
<text x="113.7" y="37.4">(250mA max)</text>
<text x="174.9" y="37.8">4</text>
<text x="174.9" y="40.4">5</text>
<text x="174.9" y="42.9">6</text>
<text x="202.8" y="93.7">5</text>
<text x="220.6" y="93.7">1</text>
<text x="202.8" y="96.3">6</text>
<text x="202.8" y="98.8">7</text>
<text x="220.6" y="96.3">2</text>
<text x="220.6" y="98.8">3</text>
<text x="220.6" y="101.3">4</text>
<text x="238.4" y="101.3">1</text>
<text x="256.2" y="101.3">2</text>
<text x="206.9" y="104.7">Battery Charger</text>
<text x="238.4" y="103.9">3</text>
<text x="238.4" y="106.4">5</text>
<text x="256.2" y="103.9">4</text>
<text x="256.2" y="106.4">6</text>
<text x="238.4" y="109">7</text>
<text x="238.4" y="111.5">9</text>
<text x="255.8" y="111.5">10</text>
<text x="256.2" y="109">8</text>
<text x="238" y="114">11</text>
<text x="238" y="116.6">13</text>
<text x="255.8" y="114">12</text>
<text x="101.2" y="131.8">+</text>
<text x="101.4" y="136.9">-</text>
<text x="242.6" y="137.6">S7V8F5</text>
<text x="256.2" y="136.9">2</text>
<text x="256.2" y="134.4">3</text>
<text x="256.2" y="139.4">1</text>
</g>
<g font-size="1.4" fill="#008484">
<text x="247.7" y="25.9">SHDN</text>
<text x="249.4" y="28.4">VIN</text>
<text x="309.6" y="27.2">1</text>
<text x="309.6" y="29.7">2</text>
<text x="178.8" y="31">SCL</text>
<text x="178.8" y="33.5">SDA</text>
<text x="247.8" y="33.5">VOUT</text>
<text x="248.6" y="31">GND</text>
<text x="178.8" y="36.1">GND</text>
<text x="178.8" y="38.6">VIN</text>
<text x="178.8" y="41.1">VDD</text>
<text x="178.8" y="43.7">SA0</text>
<text x="309.6" y="42.4">1</text>
<text x="309.6" y="45">2</text>
<text x="309.6" y="47.5">3</text>
<text x="309.6" y="50">4</text>
<text x="309.6" y="52.6">5</text>
<text x="309.6" y="65.3">1</text>
<text x="309.6" y="67.8">2</text>
<text x="309.6" y="70.4">3</text>
<text x="309.6" y="72.9">4</text>
<text x="309.6" y="75.4">5</text>
<text x="206.8" y="94.5">G_LED</text>
<text x="214.9" y="94.5">+5V</text>
<text x="206.8" y="97">COM</text>
<text x="206.8" y="99.6">R_LED</text>
<text x="213.2" y="99.6">BATT-</text>
<text x="214.3" y="97">GND</text>
<text x="309.6" y="100.8">1</text>
<text x="212.8" y="102.1">BATT+</text>
<text x="242.3" y="102.1">VIN</text>
<text x="242.3" y="104.6">VIN</text>
<text x="242.3" y="107.2">GND</text>
<text x="249" y="102.1">VOUT</text>
<text x="249" y="104.6">VOUT</text>
<text x="249.8" y="107.2">GND</text>
<text x="309.6" y="103.4">2</text>
<text x="309.6" y="105.9">3</text>
<text x="242.3" y="109.7">GND</text>
<text x="242.3" y="112.3">ON</text>
<text x="249.8" y="109.7">GND</text>
<text x="252" y="112.3">B</text>
<text x="309.6" y="108.5">4</text>
<text x="309.6" y="111">5</text>
<text x="242.3" y="114.8">OFF</text>
<text x="242.3" y="117.3">CTRL</text>
<text x="252" y="114.8">A</text>
<text x="309.6" y="122.4">1</text>
<text x="309.6" y="125">2</text>
<text x="105.2" y="132.6">POS</text>
<text x="105.2" y="137.7">NEG</text>
<text x="249" y="135.1">VOUT</text>
<text x="249.8" y="137.7">GND</text>
<text x="309.6" y="135.1">1</text>
<text x="309.6" y="137.7">2</text>
<text x="250.6" y="140.2">VIN</text>
</g>
<g font-size="1.4">
<text x="257.8" y="25.1">LRF_PWR_CTRL</text>
<text x="301.5" y="26.4">V_USB</text>
<text x="75.2" y="34">DB11</text>
<text x="75.2" y="41.7">L_CS</text>
<text x="75.2" y="36.6">DB10</text>
<text x="76.5" y="39.1">WR</text>
<text x="134.6" y="39.1">DB7</text>
<text x="134.6" y="41.7">DB6</text>
<text x="301.7" y="41.7">LRF_V</text>
<text x="75.1" y="44.2">RSET</text>
<text x="76.8" y="46.7">RS</text>
<text x="134.6" y="44.2">DB9</text>
<text x="134.6" y="46.7">DB8</text>
<text x="300.7" y="46.7">LRF_RX</text>
<text x="74.9" y="49.3">T_INT</text>
<text x="134.6" y="49.3">DB12</text>
<text x="134.6" y="51.8">DB13</text>
<text x="299.9" y="51.8">LRF_RST</text>
<text x="300.9" y="49.3">LRF_TX</text>
<text x="73.3" y="56.9">B_CTRL</text>
<text x="76" y="59.4">DB0</text>
<text x="134.6" y="59.4">DB15</text>
<text x="134.6" y="56.9">DB5</text>
<text x="134.6" y="54.4">DB4</text>
<text x="76" y="62">DB2</text>
<text x="76" y="64.5">DB1</text>
<text x="134.6" y="64.5">DB3</text>
<text x="134.6" y="62">DB14</text>
<text x="301.7" y="64.5">BT_TX</text>
<text x="74.7" y="69.6">SCL</text>
<text x="134.6" y="69.6">BATT_MON</text>
<text x="301.5" y="67.1">BT_RX</text>
<text x="303" y="69.6">GND</text>
<text x="71.2" y="74.7">MAG_MOSI</text>
<text x="71.9" y="77.2">MAG_CLK</text>
<text x="74.5" y="72.1">SDA</text>
<text x="134.6" y="72.1">SYS_OFF</text>
<text x="134.6" y="74.7">MAG_MISO</text>
<text x="301.5" y="74.7">BT_EN</text>
<text x="304.4" y="72.1">5V</text>
<text x="73.4" y="79.8">LRF_RX</text>
<text x="73.5" y="82.3">LRF_TX</text>
<text x="134.6" y="82.3">BT_EN</text>
<text x="134.6" y="79.8">MAG_CS</text>
<text x="67.6" y="87.4">LRF_PWR_CTRL</text>
<text x="72.5" y="84.8">LRF_RST</text>
<text x="134.6" y="89.9">BUZZER</text>
<text x="134.6" y="87.4">BT_RX</text>
<text x="134.6" y="84.8">BT_TX</text>
<text x="299.6" y="100.1">COMMON</text>
<text x="298.9" y="107.7">SWITCH_A</text>
<text x="299.5" y="105.2">GRN_LED</text>
<text x="299.6" y="102.6">RED_LED</text>
<text x="298.9" y="110.2">SWITCH_B</text>
<text x="91.8" y="120.4">RTC_BATT</text>
<text x="301.6" y="121.7">BATT+</text>
<text x="301.9" y="124.2">BATT-</text>
<text x="97.5" y="177.8" transform="rotate(-90 97.5 177.8)">T_SCL</text>
<text x="105.2" y="177.8" transform="rotate(-90 105.2 177.8)">WR</text>
<text x="112.8" y="177.8" transform="rotate(-90 112.8 177.8)">DB15</text>
<text x="115.3" y="177.8" transform="rotate(-90 115.3 177.8)">DB13</text>
<text x="117.9" y="177.8" transform="rotate(-90 117.9 177.8)">DB11</text>
<text x="120.4" y="177.8" transform="rotate(-90 120.4 177.8)">DB9</text>
<text x="122.9" y="177.8" transform="rotate(-90 122.9 177.8)">DB7</text>
<text x="125.5" y="177.8" transform="rotate(-90 125.5 177.8)">DB5</text>
<text x="128" y="177.8" transform="rotate(-90 128 177.8)">DB3</text>
<text x="130.6" y="177.8" transform="rotate(-90 130.6 177.8)">DB1</text>
<text x="84.8" y="194.3" transform="rotate(-90 84.8 194.3)">T_INT</text>
<text x="95" y="195" transform="rotate(-90 95 195)">T_SDA</text>
<text x="97.5" y="195.9" transform="rotate(-90 97.5 195.9)">B_CTRL</text>
<text x="102.6" y="192.4" transform="rotate(-90 102.6 192.4)">RS</text>
<text x="105.2" y="194" transform="rotate(-90 105.2 194)">L_CS</text>
<text x="107.7" y="194.2" transform="rotate(-90 107.7 194.2)">RSET</text>
<text x="112.8" y="194" transform="rotate(-90 112.8 194)">DB14</text>
<text x="115.3" y="194" transform="rotate(-90 115.3 194)">DB12</text>
<text x="117.9" y="194" transform="rotate(-90 117.9 194)">DB10</text>
<text x="120.4" y="193.3" transform="rotate(-90 120.4 193.3)">DB8</text>
<text x="122.9" y="193.3" transform="rotate(-90 122.9 193.3)">DB6</text>
<text x="125.5" y="193.3" transform="rotate(-90 125.5 193.3)">DB4</text>
<text x="128" y="193.3" transform="rotate(-90 128 193.3)">DB2</text>
<text x="130.6" y="193.3" transform="rotate(-90 130.6 193.3)">DB0</text>
</g>
</svg>
